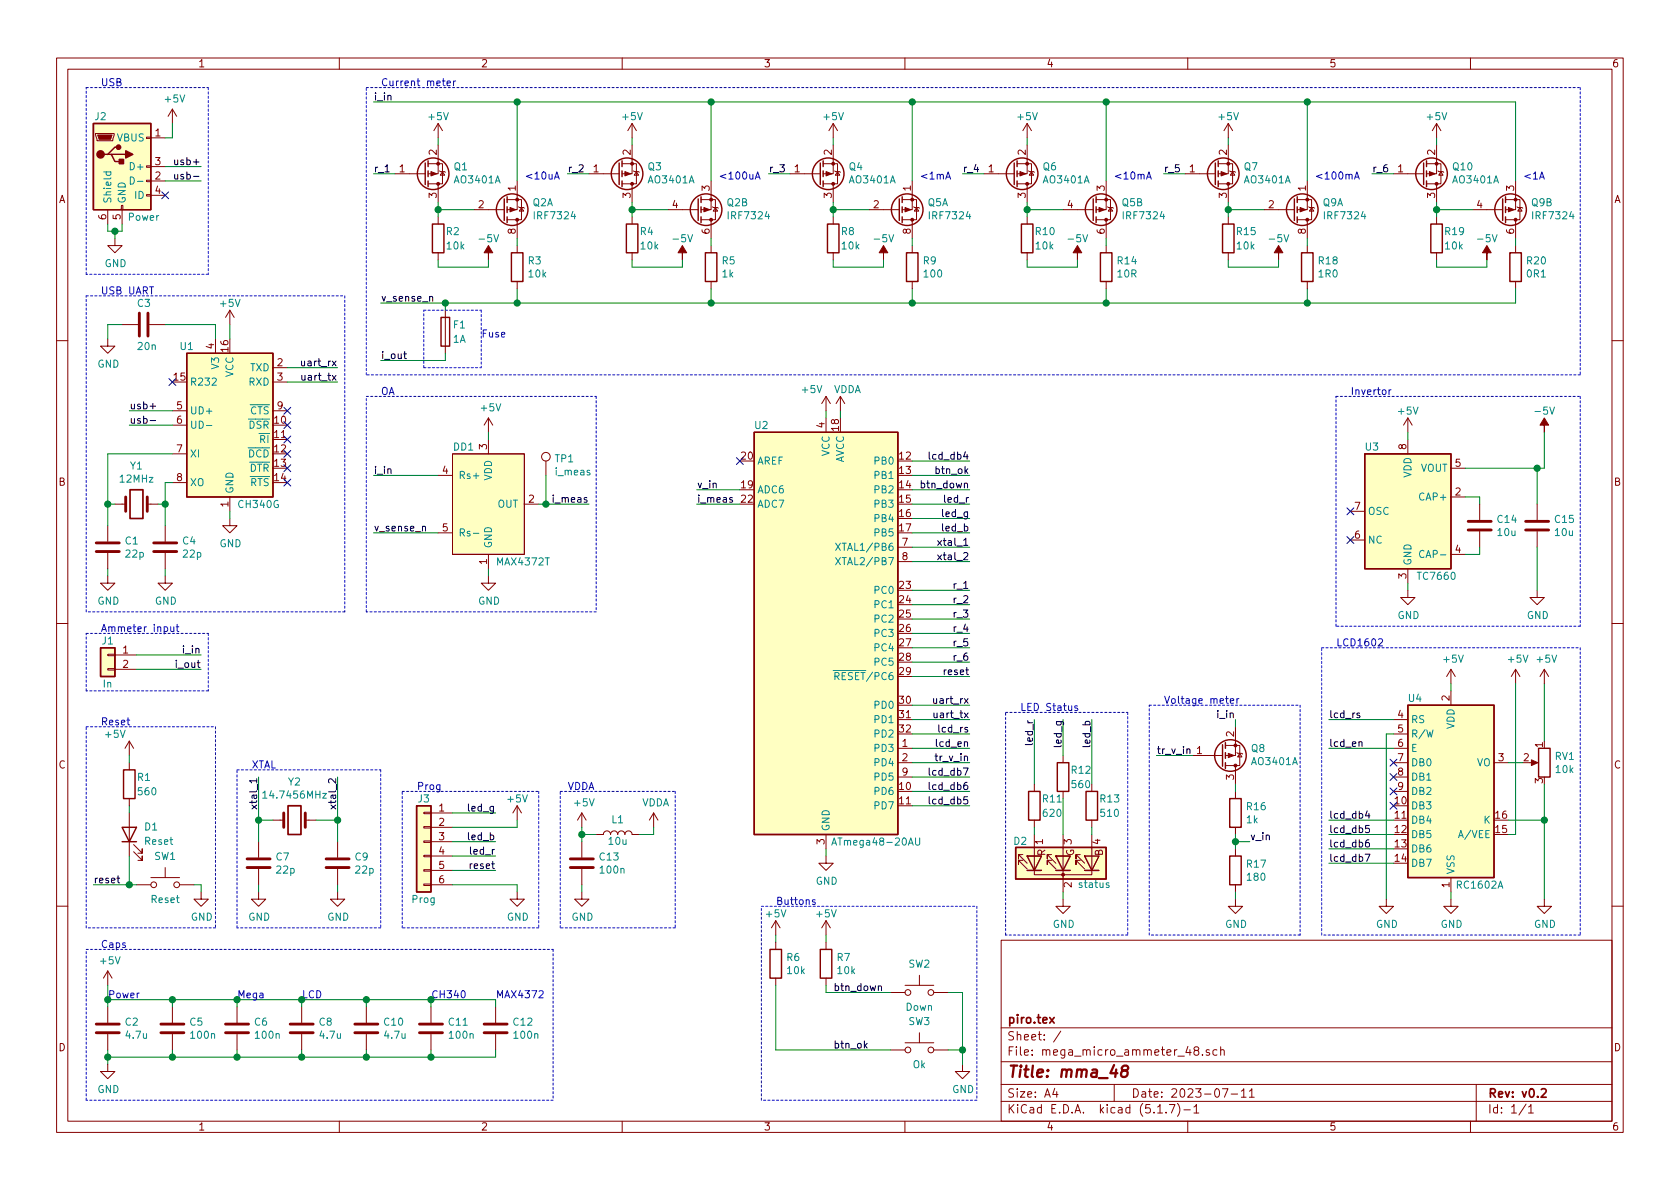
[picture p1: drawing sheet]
<svg xmlns="http://www.w3.org/2000/svg" width="297mm" height="210mm" viewBox="0 0 297 210" stroke-linecap="round" stroke-linejoin="round" font-family="sans-serif">
<g fill="none" stroke="#840000" stroke-width=".18">
<path d="M10 10.3h277v189.9h-277zM12 12.2h273v186.1h-273zM30.5 19.3v2.5M30.5 19.3l-.8 1.3M30.5 19.3l.7 1.3M60 10.3v1.9M110 10.3v1.9M160 10.3v1.9M210 10.3v1.9M260 10.3v1.9M16.9 23.6h3.3v.3l-.3 1h-2.8zM19 37.1v2.5"/>
<path d="M21.5 36.3h.2v.8h-.2zM21.6 37.1v2.5M25.9 34.4h.8v.3h-.8zM25.9 31.9h.8v.2h-.8zM25.9 29.3h.8v.3h-.8zM25.9 24.3h.8v.2h-.8zM26.7 24.4h2.5M26.7 32h2.5M26.7 29.5h2.5M26.7 34.5h2.5M69.8 30.7h5.4M75.7 29h2.5v3.5h-2.5"/>
<path d="M77.5 25.6v5.1h-1.8M77.5 21.8v2.6M77.5 32.5v3.3M77.5 38.3v1.3M77.5 21.8l-.8 1.3M77.5 21.8l.7 1.3M77.7 30.2l.2 .1h.7l.1 .2M78.2 30.3l.4 .7h-.7zM83.8 37.1h5.4M89.7 35.3h2.5v3.6h-2.5M91.4 32v5.1h-1.7M91.4 38.9v3.3"/>
<path d="M91.7 36.6l.1 .1h.8l.1 .1M92.2 36.7l.4 .6h-.8zM104.1 30.7h5.4M110 29h2.5v3.5h-2.5M111.8 25.6v5.1h-1.8M111.8 21.8v2.6M111.8 32.5v3.3M111.8 38.3v1.3M111.8 21.8l-.8 1.3M111.8 21.8l.7 1.3M112 30.2l.1 .1h.8l.1 .2M112.5 30.3l.4 .7h-.8z"/>
<path d="M118.1 37.1h5.3M124 35.3h2.5v3.6h-2.5M125.7 32v5.1h-1.7M125.7 38.9v3.3M126 36.6l.1 .1h.8l.1 .1M126.5 36.7l.4 .6h-.8zM139.7 30.7h5.3M145.5 29h2.6v3.5h-2.6M147.3 25.6v5.1h-1.8M147.3 21.8v2.6M147.3 32.5v3.3M147.3 38.3v1.3"/>
<path d="M147.3 21.8l-.7 1.3M147.3 21.8l.8 1.3M147.6 30.2l.1 .1h.8l.1 .2M148.1 30.3l.4 .7h-.8zM153.7 37.1h5.3M159.5 35.3h2.6v3.6h-2.6M161.3 32v5.1h-1.8M161.3 38.9v3.3M161.5 36.6l.2 .1h.7l.2 .1M162.1 36.7l.3 .6h-.7zM174 30.7h5.3M179.8 29h2.6v3.5h-2.6"/>
<path d="M181.6 25.6v5.1h-1.8M181.6 21.8v2.6M181.6 32.5v3.3M181.6 38.3v1.3M181.6 21.8l-.8 1.3M181.6 21.8l.8 1.3M181.9 30.2l.1 .1h.8l.1 .2M182.4 30.3l.4 .7h-.8zM188 37.1h5.3M193.8 35.3h2.5v3.6h-2.5M195.6 32v5.1h-1.8M195.6 38.9v3.3"/>
<path d="M195.8 36.6l.2 .1h.7l.1 .1M196.3 36.7l.4 .6h-.7zM209.5 30.7h5.4M215.4 29h2.5v3.5h-2.5M217.2 25.6v5.1h-1.8M217.2 21.8v2.6M217.2 32.5v3.3M217.2 38.3v1.3M217.2 21.8l-.8 1.3M217.2 21.8l.7 1.3M217.4 30.2l.2 .1h.7l.1 .2M217.9 30.3l.4 .7h-.7z"/>
<path d="M223.5 37.1h5.4M229.4 35.3h2.5v3.6h-2.5M231.1 32v5.1h-1.7M231.1 38.9v3.3M231.4 36.6l.1 .1h.8l.1 .1M231.9 36.7l.4 .6h-.8zM246.4 30.7h5.3M252.2 29h2.6v3.5h-2.6M254 25.6v5.1h-1.8M254 21.8v2.6M254 32.5v3.3M254 38.3v1.3"/>
<path d="M254 21.8l-.8 1.3M254 21.8l.8 1.3M254.3 30.2l.1 .1h.7l.2 .2M254.8 30.3l.3 .7h-.7zM260.3 37.1h5.4M266.2 35.3h2.5v3.6h-2.5M268 32v5.1h-1.8M268 38.9v3.3M268.2 36.6l.2 .1h.7l.1 .1M268.7 36.7l.4 .6h-.7zM19 59.9v1.3h1.3l-1.3 1.3-1.2-1.3h1.2M20.3 42.2v1.2h1.3l-1.3 1.3-1.3-1.3h1.3"/>
<path d="M21.6 57.4h2.8M26.4 57.4h2.8M38.1 59.9v2.6M40.6 54.9l-.7 1.2M40.6 54.9v2.5M40.6 54.9l.8 1.2M77.5 44.7v1.3M78.7 54.9v7.6M91.4 43.4v1.3M91.4 49.8v1.2M111.8 44.7v1.3M125.7 43.4v1.3"/>
<path d="M125.7 49.8v1.2M147.3 44.7v1.3M161.3 43.4v1.3M161.3 49.8v1.2M181.6 44.7v1.3M195.6 43.4v1.3M195.6 49.8v1.2M217.2 44.7v1.3M231.1 43.4v1.3M231.1 49.8v1.2M254 44.7v1.3M268 43.4v1.3"/>
<path d="M268 49.8v1.2M10 60.2h2M30.5 72.6h2.5M30.5 75.2h2.5M48.3 65h2.5M48.3 67.6h2.5M48.3 72.6h2.5M86.4 73.9v2.5M86.4 77.7v2.6M86.4 73.9l-.8 1.3M86.4 73.9l.7 1.3M146 70.1v2.5"/>
<path d="M146 73.9v2.5M146 70.1l-.7 1.3M146 70.1l.8 1.3M148.6 70.1l-.8 1.3M148.6 70.1v2.5M148.6 70.1l.8 1.3M248.9 73.9v2.5M248.9 77.7v2.6M248.9 73.9l-.7 1.3M248.9 73.9l.8 1.3M285 60.2h2M19 93v2.8"/>
<path d="M19 97.8v2.8M20.3 89.1h1.9M26 89.1h1.9M29.2 93v2.8M29.2 97.8v2.8M30.5 80.3h2.5M30.5 85.3h2.5M40.6 91.7v1.3h1.3l-1.3 1.2-1.2-1.2h1.2M40.6 87.9v2.5M77.5 84.1h2.5M77.5 94.2h2.5M80 80.3h12.7v17.7h-12.7z"/>
<path d="M86.4 98v2.6M92.7 89.1h2.5M96.5 81.5v2.6M158.7 96.8h2.6M158.7 99.3h2.6M238.8 95.5h2.5M238.8 90.4h2.5M256.5 87.9h2.6M256.5 98h2.6M256.5 82.8h2.6M261.6 89.1v2.8M261.6 94v2.8"/>
<path d="M271.8 89.1v2.8M271.8 94v2.8M10 110.3h2M19 118.2h1.3v.3h-1.3zM19 115.7h1.3v.2h-1.3zM19 101.8v1.3h1.3l-1.3 1.3-1.2-1.3h1.2M20.3 115.8h3.8M20.3 118.4h3.8M29.2 101.8v1.3h1.3l-1.3 1.3-1.3-1.3h1.3M86.4 101.8v1.3h1.2l-1.2 1.3-1.3-1.3h1.3M248.9 104.4v1.3h1.3l-1.3 1.2-1.3-1.2h1.3M248.9 100.6v2.5"/>
<path d="M256.5 118.4l-.7 1.2M256.5 118.4v2.5M256.5 118.4l.8 1.2M268 118.4v2.5M268 118.4l-.8 1.2M268 118.4l.7 1.2M271.8 104.4v1.3h1.2l-1.2 1.2-1.3-1.2h1.3M273 118.4l-.7 1.2M273 118.4v2.5M273 118.4l.8 1.2M285 110.3h2M22.9 131.1v2.5"/>
<path d="M22.9 134.9v1.2M22.9 131.1l-.8 1.2M22.9 131.1l.7 1.2M158.7 134.9h2.6M158.7 132.3h2.6M158.7 137.4h2.6M182.9 138.7v1.2M188 133.6v1.3M188 139.9v1.3M210.8 133.6h5.4M216.7 131.8h2.5v3.6h-2.5M218.4 128.5v5.1h-1.7"/>
<path d="M218.4 135.4v3.3M218.4 139.9v1.3M218.7 133.1l.1 .1h.8l.1 .1M219.2 133.2l.4 .7h-.8zM246.4 134.9h2.5M246.4 132.3h2.5M246.4 137.4h2.5M246.4 127.2h2.5M246.4 129.8h2.5M246.4 139.9h2.5M256.5 122.2v2.5M264.2 134.9h2.5"/>
<path d="M270.5 134.9h1M22.9 141.2v1.3M22.9 143.8v7.6M23.6 150.6l1.5 1.5v-.7v.7h-.7M23.6 149.3l1.5 1.6v-.8v.8h-.7M24.1 156.5h2.6M26.7 155.2h5M29.2 153.4v1.8M31.7 156.5h2.6M35.6 157.7v1.3h1.2l-1.2 1.3-1.3-1.3h1.3M45.7 157.7v1.3h1.3l-1.3 1.3-1.3-1.3h1.3M45.7 148.8v2.8"/>
<path d="M45.7 153.7v2.8M48.3 145h1.9M54 145h1.9M59.7 157.7v1.3h1.3l-1.3 1.3-1.3-1.3h1.3M59.7 148.8v2.8M59.7 153.7v2.8M74.9 153.8h1.3v.2h-1.3zM74.9 156.3h1.3v.3h-1.3zM74.9 151.3h1.3v.2h-1.3zM74.9 146.2h1.3v.2h-1.3zM74.9 143.6h1.3v.3h-1.3zM74.9 148.7h1.3v.3h-1.3z"/>
<path d="M76.2 156.5h3.8M76.2 143.8h3.8M76.2 146.3h3.8M76.2 148.8h3.8M76.2 151.4h3.8M76.2 153.9h3.8M91.4 157.7v1.3h1.3l-1.3 1.3-1.2-1.3h1.2M91.4 142.5v2.5M91.4 142.5l-.7 1.3M91.4 142.5l.8 1.3M102.9 157.7v1.3h1.2l-1.2 1.3-1.3-1.3h1.3M102.9 143.8l-.8 1.2"/>
<path d="M102.9 143.8v2.5M102.9 148.8v2.8M102.9 153.7v2.8M102.9 143.8l.7 1.2M105.4 147.6h1.3a.63 .63 0 0 1 .6-.7 .63 .63 0 0 1 .6 .7 .63 .63 0 0 1 .7-.7 .63 .63 0 0 1 .6 .7 .63 .63 0 0 1 .7-.7 .63 .63 0 0 1 .6 .7 .63 .63 0 0 1 .6-.7 .63 .63 0 0 1 .7 .7h1.2M115.6 143.8l-.8 1.2M115.6 143.8v2.5M115.6 143.8l.7 1.2M146 151.4v1.2h1.3l-1.3 1.3-1.2-1.3h1.2M146 147.6v2.5M180.8 152.1h-.7v.8v-.8l1.5 1.6M180.8 151.1h-.7v.8v-.8l1.5 1.5"/>
<path d="M181.6 151.4h2.5zM181.6 151.4h.1M181.6 153.9h2.5M182.9 147.6v7.1h10.1v-1M182.9 145v1.3M185.9 152.1h-.7v.8v-.8l1.5 1.6M185.9 151.1h-.7v.8v-.8l1.5 1.5M186.7 151.4h2.5zM186.7 151.4h.1M186.7 153.9h2.5M188 159v1.3h1.2l-1.2 1.2-1.3-1.2h1.3M188 147.6v10.1"/>
<path d="M191 152.1h-.8v.8v-.8l1.6 1.6M191 151.1h-.8v.8v-.8l1.6 1.5M193 145v1.3M193 147.6v6.3M218.4 159v1.3h1.3l-1.3 1.2-1.2-1.2h1.2M218.4 146.3v1.3M218.4 150.1v1.3M218.4 156.5v1.2M245.1 159v1.3h1.3l-1.3 1.2-1.3-1.2h1.3M256.5 159v1.3h1.3l-1.3 1.2-1.2-1.2h1.2M256.5 155.2v2.5M273 159v1.3h1.3l-1.3 1.2-1.2-1.2h1.2"/>
<path d="M10 160.2h2M19 171.7v2.5M19 178v2.8M19 171.7l-.7 1.3M19 171.7l.8 1.3M30.5 178v2.8M41.9 178v2.8M53.3 178v2.8M64.8 178v2.8M76.2 178v2.8M87.6 178v2.8M137.2 162.8v2.5"/>
<path d="M137.2 166.6v1.3M137.2 173v1.2M137.2 162.8l-.8 1.3M137.2 162.8l.7 1.3M146 162.8v2.5M146 166.6v1.3M146 173v1.2M146 162.8l-.7 1.3M146 162.8l.8 1.3M157.5 175.5h2.5M160 174.2h5.1M162.6 172.5v1.7"/>
<path d="M165.1 175.5h2.5M177 166.3h108v32h-108zM285 160.2h2M19 188.2v1.3h1.3l-1.3 1.2-1.2-1.2h1.2M19 182.9v2.8M30.5 182.9v2.8M41.9 182.9v2.8M53.3 182.9v2.8M60 198.3v1.9M64.8 182.9v2.8M76.2 182.9v2.8M87.6 182.9v2.8"/>
<path d="M110 198.3v1.9M157.5 185.7h2.5M160 198.3v1.9M160 184.4h5.1M162.6 182.6v1.8M165.1 185.7h2.5M170.2 188.2v1.3h1.2l-1.2 1.2-1.3-1.2h1.3M177 194.8h108M177 191.8h108M177 187.8h108M177 181.8h108M186.5 192.5l-.4 1h1"/>
<path d="M186.8 193v1M187.6 182.3l-1.3 2M197 191.8v3M204.7 196.8h.8M206.2 196.7v.1M206.8 195.3h.9l-.6 1.5M208.2 195.1a1.71 1.71 0 0 1 0 2.3M209.3 196.3h1.2M210 198.3v1.9M211.1 195.8l.4-.5v1.5M211.1 196.8h.9M211.4 185.7l-.2-.1-.1-.2 .3-.3h.3l.3 .3-.1 .2-.6 .2a.48 .48 0 0 0-.1 .7l.2 .1 .5-.1a.48 .48 0 0 0-.2-.8"/>
<path d="M212.6 186.5v.1M213.8 185.7l-.3-.1-.2 .2v.2l.5 .2v.3h-.5M215.2 185.7l-.4-.1-.3 .3v.6l.3 .1 .4-.1M215.8 185.7l.2-.1 .4 .1 .1 .9M215.8 185.1v1.5M216.1 192.5h1l-.6 1.5M217.7 193.5h1.1M219.5 193l.4-.5v1.5M219.5 194h.8M220.9 193l.4-.5v1.5M220.9 194h.9M260 198.3v1.9"/>
<path d="M261 191.8v6.5M269.8 195.2l-1.2 2M270.3 195.8l.4-.5v1.5M270.3 196.8h.8"/>
<circle cx="96.5" cy="80.8" r=".76"/>
<circle cx="27.2" cy="156.5" r=".51"/>
<circle cx="31.2" cy="156.5" r=".51"/>
<circle cx="160.5" cy="175.5" r=".51"/>
<circle cx="164.6" cy="175.5" r=".51"/>
<circle cx="160.5" cy="185.7" r=".51"/>
<circle cx="164.6" cy="185.7" r=".51"/>
</g>
<path d="M23 86.6h2.3v5.1h-2.3zM50.9 142.5h2.3v5.1h-2.3zM185.6 179.9l.8 1M186.4 179.9l-.8 1M272.5 192.7l.2-.2h.4l.3 .5-.9 1h.9" fill="none" stroke="#840000" stroke-width=".3"/>
<path d="M198.7 189.3l-.3-.2a.46 .46 0 0 1 .4-.7l.5 .1 .2 .4a.69 .69 0 0 1-.8 .4 .65 .65 0 0 0-.4 1 .65 .65 0 0 0 .9 0 .65 .65 0 0 0 0-.9l-.1-.1" fill="none" stroke="#840000" stroke-width=".41"/>
<g fill="none" stroke="#840000" stroke-width=".51">
<path d="M24.6 55.4v4M26.2 55.4v4M17 97.5h4.1M17 96h4.1M22.2 87.9v2.5M26 87.9v2.5M27.2 97.5h4M27.2 96h4M259.6 93.7h4.1M259.6 92.2h4.1M269.7 93.7h4.1M269.7 92.2h4.1"/>
<path d="M43.7 153.4h4.1M43.7 151.9h4.1M50.2 143.8v2.5M54 143.8v2.5M57.7 153.4h4M57.7 151.9h4M100.8 153.4h4.1M100.8 151.9h4.1M17 182.6h4.1M17 181.1h4.1M28.4 182.6h4.1M28.4 181.1h4.1"/>
<path d="M39.9 182.6h4M39.9 181.1h4M51.3 182.6h4.1M51.3 181.1h4.1M62.7 182.6h4.1M62.7 181.1h4.1M74.2 182.6h4M74.2 181.1h4M85.6 182.6h4.1M85.6 181.1h4.1"/>
</g>
<g fill="none" stroke="#840000" stroke-width=".25">
<path d="M16.5 21.8h10.2v15.3h-10.2zM19 27.3h.7l.6 1.3h1.3M19.7 27.3h2.5M21 26h-.7l-1.3 1.3h-.6M75.2 28.8v3.8M75.7 28.4v1.1M75.7 30.2v1M75.7 32v1M76.5 39.6h2v5.1h-2zM89.2 35.2v3.8M89.7 34.8v1M89.7 36.6v1"/>
<path d="M89.7 38.3v1.1M109.5 28.8v3.8M110 28.4v1.1M110 30.2v1M110 32v1M110.7 39.6h2.1v5.1h-2.1zM123.4 35.2v3.8M124 34.8v1M124 36.6v1M124 38.3v1.1M145 28.8v3.8M145.5 28.4v1.1"/>
<path d="M145.5 30.2v1M145.5 32v1M146.3 39.6h2v5.1h-2zM159 35.2v3.8M159.5 34.8v1M159.5 36.6v1M159.5 38.3v1.1M179.3 28.8v3.8M179.8 28.4v1.1M179.8 30.2v1M179.8 32v1M180.6 39.6h2v5.1h-2z"/>
<path d="M193.3 35.2v3.8M193.8 34.8v1M193.8 36.6v1M193.8 38.3v1.1M214.9 28.8v3.8M215.4 28.4v1.1M215.4 30.2v1M215.4 32v1M216.2 39.6h2v5.1h-2zM228.9 35.2v3.8M229.4 34.8v1M229.4 36.6v1"/>
<path d="M229.4 38.3v1.1M251.7 28.8v3.8M252.2 28.4v1.1M252.2 30.2v1M252.2 32v1M253 39.6h2v5.1h-2zM265.7 35.2v3.8M266.2 34.8v1M266.2 36.6v1M266.2 38.3v1.1M78 56.1h1.5v5.1h-1.5zM90.4 44.7h2.1v5.1h-2.1z"/>
<path d="M124.7 44.7h2v5.1h-2zM160.3 44.7h2v5.1h-2zM194.6 44.7h2v5.1h-2zM230.1 44.7h2.1v5.1h-2.1zM267 44.7h2v5.1h-2zM33 62.5h15.3v25.4h-15.3zM133.3 76.4h25.4v71.2h-25.4zM241.3 80.3h15.2v20.3h-15.2zM17.8 114.5h2.5v5.1h-2.5zM21.8 136.1h2.1v5.1h-2.1zM181.9 139.9h2v5.1h-2zM186.9 134.9h2.1v5h-2.1z"/>
<path d="M192 139.9h2.1v5.1h-2.1zM216.2 131.7v3.8M216.7 131.3v1M216.7 133.1v1M216.7 134.9v1M248.9 124.7h15.3v30.5h-15.3zM272 132.3h2.1v5.1h-2.1zM21.6 146.3h2.5l-1.2 2.5zM21.6 148.8h2.5M73.7 142.5h2.5v15.2h-2.5zM179.6 149.9h16v5.5h-16zM181.6 151.4h2.5l-1.2 2.5z"/>
<path d="M181.6 153.9h2.5M186.7 151.4h2.5l-1.2 2.5zM186.7 153.9h2.5M191.8 151.4h2.5l-1.3 2.5zM191.8 153.9h2.5M217.4 151.4h2.1v5.1h-2.1zM217.4 141.2h2.1v5.1h-2.1zM136.1 167.9h2.1v5.1h-2.1zM145 167.9h2.1v5.1h-2.1z"/>
<circle cx="76.6" cy="30.7" r="2.79"/>
<circle cx="90.6" cy="37.1" r="2.79"/>
<circle cx="110.9" cy="30.7" r="2.79"/>
<circle cx="124.8" cy="37.1" r="2.79"/>
<circle cx="146.4" cy="30.7" r="2.79"/>
<circle cx="160.4" cy="37.1" r="2.79"/>
<circle cx="180.7" cy="30.7" r="2.79"/>
<circle cx="194.7" cy="37.1" r="2.79"/>
<circle cx="216.3" cy="30.7" r="2.79"/>
<circle cx="230.3" cy="37.1" r="2.79"/>
<circle cx="253.1" cy="30.7" r="2.79"/>
<circle cx="267.1" cy="37.1" r="2.79"/>
<circle cx="217.6" cy="133.6" r="2.79"/>
</g>
<g fill="#840000" stroke="#840000" stroke-width=".18">
<path d="M270.8 134.4l1.1 .5-1.1 .5z"/>
<path d="M17.3 23.9h2.5l-.2 .7h-2.1z"/>
<path d="M156.2 43.4l.8 1.3h-.8v1.3v-1.3h-.8z"/>
<path d="M226.1 43.4l.7 1.3h-.7v1.3v-1.3h-.8z"/>
<path d="M160 36.7l1 .4-1 .4z"/>
<path d="M180.3 30.3l1.1 .4-1.1 .4z"/>
<path d="M194.3 36.7l1 .4-1 .4z"/>
<path d="M146 30.3l1.1 .4-1.1 .4z"/>
<path d="M190.5 43.4l.8 1.3h-.8v1.3v-1.3h-.8z"/>
<path d="M90.2 36.7l1 .4-1 .4z"/>
<path d="M110.5 30.3l1 .4-1 .4z"/>
<path d="M124.5 36.7l1 .4-1 .4z"/>
<path d="M120.6 43.4l.8 1.3h-.8v1.3v-1.3h-.7z"/>
<path d="M76.2 30.3l1 .4-1 .4z"/>
<path d="M273 73.9l.8 1.3h-.8v1.2v-1.2h-.7z"/>
<path d="M217.2 133.2l1 .4-1 .4z"/>
<path d="M86.4 43.4l.7 1.3h-.7v1.3v-1.3h-.8z"/>
<path d="M252.7 30.3l1 .4-1 .4z"/>
<path d="M266.7 36.7l1 .4-1 .4z"/>
<path d="M215.9 30.3l1 .4-1 .4z"/>
<path d="M262.9 43.4l.8 1.3h-.8v1.3v-1.3h-.8z"/>
<path d="M229.9 36.7l1 .4-1 .4z"/>
<circle cx="188" cy="154.7" r=".25"/>
<circle cx="161.3" cy="35.3" r=".25"/>
<circle cx="161.3" cy="38.9" r=".25"/>
<circle cx="181.6" cy="29" r=".25"/>
<circle cx="181.6" cy="32.5" r=".25"/>
<circle cx="195.6" cy="35.3" r=".25"/>
<circle cx="195.6" cy="38.9" r=".25"/>
<circle cx="147.3" cy="29" r=".25"/>
<circle cx="147.3" cy="32.5" r=".25"/>
<circle cx="91.4" cy="35.3" r=".25"/>
<circle cx="91.4" cy="38.9" r=".25"/>
<circle cx="111.8" cy="29" r=".25"/>
<circle cx="111.8" cy="32.5" r=".25"/>
<circle cx="125.7" cy="35.3" r=".25"/>
<circle cx="125.7" cy="38.9" r=".25"/>
<circle cx="77.5" cy="29" r=".25"/>
<circle cx="77.5" cy="32.5" r=".25"/>
<circle cx="218.4" cy="131.8" r=".25"/>
<circle cx="218.4" cy="135.4" r=".25"/>
<circle cx="254" cy="29" r=".25"/>
<circle cx="254" cy="32.5" r=".25"/>
<circle cx="268" cy="35.3" r=".25"/>
<circle cx="268" cy="38.9" r=".25"/>
<circle cx="217.2" cy="29" r=".25"/>
<circle cx="217.2" cy="32.5" r=".25"/>
<circle cx="231.1" cy="35.3" r=".25"/>
<circle cx="231.1" cy="38.9" r=".25"/>
</g>
<g fill="#ffffc2" stroke="#ffffc2" stroke-width=".18">
<path d="M80 80.3h12.7v17.7h-12.7z"/>
<path d="M33 62.5h15.3v25.4h-15.3z"/>
<path d="M179.6 149.9h16v5.5h-16z"/>
<path d="M16.5 21.8h10.2v15.3h-10.2z"/>
<path d="M73.7 142.5h2.5v15.2h-2.5z"/>
<path d="M241.3 80.3h15.2v20.3h-15.2z"/>
<path d="M133.3 76.4h25.4v71.2h-25.4z"/>
<path d="M248.9 124.7h15.3v30.5h-15.3z"/>
<path d="M17.8 114.5h2.5v5.1h-2.5z"/>
</g>
<g fill="none" stroke="#008484" stroke-width=".18">
<path d="M18.3 30.4h1.3M18.8 30.4v.4l.2 .2 .6-.1v-.5M23 31.3a.64 .64 0 0 1 .8 .6 .64 .64 0 0 1-.8 .7zM24.3 32.1h1M36.5 75.3h1M83.7 94.3h1M147.8 96.1l.8 1.2M147.8 98.6l.8 1.3M148.6 96.1l-.8 1.2M148.6 98.6l-.8 1.3M251.8 97.5a.6 .6 0 0 0-.9 .4 .6 .6 0 0 0 .6 .7l.3-.1M147.3 118.6h1.3"/>
<path d="M147.6 119.6l.6-.1 .2-.2-.1-.3-.2-.1h-.5v1.3M147.9 119.6l.5 .6M46.5 140.2l.3-.3v1.2M46.5 141.1h.7M57 140.3h.7l-.7 .8h.7M147.1 149.4l.4-1.2 .4 1.2M147.2 149.1h.6M161.9 148.2v1l.2 .2h.4l.1-.2v-1"/>
</g>
<g fill="#840000" stroke="#840000" stroke-width=".25">
<path d="M21.1 28.2h.7v.8h-.7z"/>
<path d="M22.2 26.7l1.3 .6-1.3 .6z"/>
<circle cx="17.8" cy="27.3" r=".63"/>
<circle cx="21" cy="26" r=".38"/>
</g>
<g fill="none" stroke="#0000c2" stroke-width=".18" stroke-dasharray=".4 .4">
<path d="M15.2 15.5h21.6M36.8 15.5v33M64.8 15.5h214.6M279.4 15.5v50.8M15.2 52.3h45.8M15.2 48.5v-33M36.8 48.5h-21.6M61 52.3v55.9M74.9 54.9h10.2M85.1 54.9v10.1M64.8 66.3v-50.8M64.8 70.1h40.6"/>
<path d="M74.9 65v-10.1M74.9 65h10.2M105.4 70.1v38.1M236.2 70.1h43.2M279.4 70.1v40.6M279.4 66.3h-214.6M15.2 108.2v-55.9M15.2 112h21.6M36.8 112v10.2M61 108.2h-45.8M64.8 108.2v-38.1M105.4 108.2h-40.6"/>
<path d="M233.7 114.5h45.7M236.2 110.7v-40.6M279.4 114.5v50.8M279.4 110.7h-43.2M15.2 128.5h22.9M15.2 122.2v-10.2M36.8 122.2h-21.6M38.1 128.5v35.6M41.9 136.1h25.4M67.3 136.1v28M71.1 139.9h24.1M95.2 139.9v24.2"/>
<path d="M99.1 139.9h20.3M119.4 139.9v24.2M177.8 126h21.6M199.4 126v39.3M203.2 124.7h26.7M229.9 124.7v40.6M15.2 167.9h82.6M15.2 164.1v-35.6M38.1 164.1h-22.9M41.9 164.1v-28M67.3 164.1h-25.4M71.1 164.1v-24.2"/>
<path d="M95.2 164.1h-24.1M97.8 167.9v26.7M99.1 164.1v-24.2M119.4 164.1h-20.3M134.6 160.3h38.1M172.7 160.3v34.3M177.8 165.3v-39.3M199.4 165.3h-21.6M203.2 165.3v-40.6M229.9 165.3h-26.7M233.7 165.3v-50.8M279.4 165.3h-45.7"/>
<path d="M15.2 194.6v-26.7M97.8 194.6h-82.6M134.6 194.6v-34.3M172.7 194.6h-38.1"/>
</g>
<g fill="none" stroke="#008400" stroke-width=".18">
<path d="M66 18h202v14M91.4 18v14M125.7 18v14M161.3 18v14M195.6 18v14M231.1 18v14M19 39.6v1.3h2.6v-1.3M29.2 32h6.4M29.2 29.5h6.4M30.5 21.8v2.6h-1.3M66 30.7h3.8M77.5 37.1h6.3"/>
<path d="M77.5 24.4v1.2M77.5 35.8v2.5M100.3 30.7h3.8M111.8 37.1h6.3M111.8 24.4v1.2M111.8 35.8v2.5M135.9 30.7h3.8M147.3 37.1h6.4M147.3 24.4v1.2M147.3 35.8v2.5M170.2 30.7h3.8M181.6 37.1h6.4"/>
<path d="M181.6 24.4v1.2M181.6 35.8v2.5M205.7 30.7h3.8M217.2 37.1h6.3M217.2 24.4v1.2M217.2 35.8v2.5M242.6 30.7h3.8M254 37.1h6.3M254 24.4v1.2M254 35.8v2.5M20.3 40.9v1.3M21.6 57.4h-2.6v2.5"/>
<path d="M29.2 57.4h8.9v2.5M40.6 57.4v2.5M77.5 46v1.2h8.9v-1.2M78.7 53.6v1.3M91.4 42.2v1.2M91.4 51v2.6M111.8 46v1.2h8.8v-1.2M125.7 42.2v1.2M125.7 51v2.6M147.3 46v1.2h8.9v-1.2M161.3 42.2v1.2M161.3 51v2.6"/>
<path d="M181.6 46v1.2h8.9v-1.2M195.6 42.2v1.2M195.6 51v2.6M217.2 46v1.2h8.9v-1.2M231.1 42.2v1.2M231.1 51v2.6M254 46v1.2h8.9v-1.2M268 42.2v1.2M268 51v2.6h-200.7M22.9 75.2h7.6M22.9 72.6h7.6M50.8 65h8.9"/>
<path d="M50.8 67.6h8.9M78.7 62.5v1.2h-11.4M86.4 76.4v1.3M146 72.6v1.3M148.6 72.6v1.3M248.9 76.4v1.3M273 76.4v6.4h-13.9M19 89.1h1.3M27.9 89.1h1.3M30.5 80.3h-11.5v12.7M30.5 85.3h-1.3v7.7M40.6 90.4v1.3"/>
<path d="M66 84.1h11.5M66 94.2h11.5M95.2 89.1h8.9M96.5 84.1v5M123.2 89.1h7.6M123.2 86.6h7.6M161.3 84.1h10.1M161.3 94.2h10.1M161.3 89.1h10.1M161.3 99.3h10.1M161.3 96.8h10.1M161.3 91.7h10.1"/>
<path d="M161.3 86.6h10.1M161.3 81.5h10.1M259.1 87.9h2.5v1.2M261.6 96.8v1.2h-2.5M271.8 82.8v6.3M271.8 96.8v7.6M19 100.6v1.2M24.1 118.4h11.5M24.1 115.8h11.5M29.2 100.6v1.2M86.4 100.6v1.2M161.3 119.6h10.1"/>
<path d="M161.3 117.1h10.1M161.3 114.5h10.1M161.3 112h10.1M161.3 109.5h10.1M161.3 106.9h10.1M161.3 104.4h10.1M248.9 103.1v1.3M22.9 133.6v1.3M45.7 137.4v11.4M59.7 137.4v11.4M161.3 129.8h10.1M161.3 124.7h10.1"/>
<path d="M161.3 127.2h10.1M161.3 139.9h10.1M161.3 137.4h10.1M161.3 134.9h10.1M161.3 132.3h10.1M182.9 127.2v11.5M188 127.2v6.4M193 127.2v11.5M204.5 133.6h6.3M218.4 127.2v1.3M218.4 138.7v1.2M234.9 127.2h11.5"/>
<path d="M234.9 132.3h11.5M246.4 129.8h-1.3v29.2M256.5 120.9v1.3M266.7 134.9h2.5M268 120.9v26.7h-1.3M273 120.9v10.2M273 138.7v20.3M16.5 156.5h7.6M22.9 142.5v1.3M22.9 151.4v5.1M34.3 156.5h1.3v1.2M45.7 156.5v1.2"/>
<path d="M45.7 145h2.6M55.9 145h3.8M59.7 156.5v1.2M80 156.5h11.4v1.2M80 153.9h7.6M80 151.4h7.6M80 148.8h7.6M80 143.8h7.6M91.4 145v1.3h-11.4M102.9 147.6h2.5M102.9 146.3v2.5M102.9 156.5v1.2"/>
<path d="M115.6 146.3v1.3h-2.6M146 150.1v1.3M161.3 142.5h10.1M182.9 146.3v1.3M188 141.2v6.4M188 157.7v1.3M193 146.3v1.3M218.4 148.8h2.6M218.4 147.6v2.5M218.4 157.7v1.3M234.9 145h11.5M234.9 147.6h11.5"/>
<path d="M234.9 152.6h11.5M234.9 150.1h11.5M256.5 157.7v1.3M266.7 145h6.3M19 176.8h68.6v1.2M19 174.2v3.8M30.5 176.8v1.2M41.9 176.8v1.2M53.3 176.8v1.2M64.8 176.8v1.2M76.2 176.8v1.2M137.2 165.3v1.3"/>
<path d="M137.2 174.2v11.5h20.3M146 165.3v1.3M146 174.2v1.3h11.5M167.6 175.5h2.6v12.7M19 185.7v2.5M30.5 185.7v1.2M41.9 185.7v1.2M53.3 185.7v1.2M64.8 185.7v1.2M76.2 185.7v1.2M87.6 185.7v1.2h-68.6M167.6 185.7h2.6"/>
</g>
<g fill="none" stroke="#000" stroke-width=".18">
<path d="M30.9 30.8v.8l.3 .1 .2-.2M30.9 28.3v.8h.3l.2-.1M76 52.5l.1-.1 .4 .1v.8M26.5 74.4h1M26.5 71.8h1M71.4 62.6h.5M71.6 62.1v1.1l.3 .2M74.7 93.2l.2-.1h.3v.8M129.5 88h-.3l-.2 .2 .1 .1 .4 .2v.3h-.5M165.8 95.6l.7 .8M165.8 98.1l.7 .9M166.5 95.6l-.7 .8"/>
<path d="M166.5 98.1l-.7 .9M209.9 132.6l.1-.2 .3 .1 .1 .8M240.3 131.3l.2-.1h.3v.8M240.4 126.1h-.3l-.2 .2 .1 .1 .4 .2v.3h-.5M20.7 155.3h.5M20.9 154.9v1.1l.3 .1M44.6 142.4l.8 .6M45.4 142.4l-.8 .6M58.5 142.4l.9 .6M59.4 142.4l-.9 .6M241.4 151h.8l-.5 1.3M241.7 143.4l-.3 .9h.8"/>
<path d="M242 148.5l-.3 .1a.87 .87 0 0 0 0 1.2l.4-.1v-.6l-.4-.1-.3 .2M242 143.9v.8M242.1 146h-.6l-.1 .6 .2-.1h.4l.1 .6-.2 .1-.5-.1M155.3 174.5l.2-.2 .3 .1 .1 .8M153 184.9l.3 .4M153.3 184.5l-.5 .5"/>
</g>
<g fill="none" stroke="#0000c2" stroke-width=".18">
<path d="M79 14.7l.7-.1-.1-.2-.4-.1-.2 .2 .1 .6h.5M80.2 14.3v.9M80.6 14.3l-.4 .2M98 31.7l.5-1.3 .4 1.3M98.1 31.3h.7M133.5 31.7l.5-1.3 .4 1.3M133.7 31.3h.6M167.2 31.7l.4-1.3 .5 1.3M167.3 31.3h.6M202.7 31.7l.4-1.3 .5 1.3M202.8 31.3h.7M239.5 31.7l.4-1.3 .4 1.3"/>
<path d="M239.6 31.3h.6M272.2 31.7l.4-1.3 .4 1.3M245.6 68.9v.9M245.9 68.9l-.3 .3M30.2 110.8l.1 .8 .3 .1 .1-.1M30.7 110.8v.9M31.1 110.8h.5M31.3 110.4v1.1l.3 .2M243.7 113.1l.5-.2 .2 .2v.2v.2l-.7 .7h.7M190.5 124.9l-.3-.1-.2 .2 .1 .2 .4 .1v.3h-.5M217.5 123.9l.6-.1v-.2l-.4-.1-.2 .2 .1 .6h.5M218.7 123.5v.9"/>
<path d="M219 123.5l-.2 .1-.1 .2M144.1 159.2l-.3-.1-.2 .2 .1 .2 .4 .1v.3h-.5M95.3 175.3l.5-.1 .2 .3v.2l-.8 .7h.8"/>
</g>
<g fill="#008400" stroke="#008400" stroke-width=".25">
<circle cx="96.5" cy="89.1" r=".51"/>
<circle cx="45.7" cy="145" r=".51"/>
<circle cx="102.9" cy="147.6" r=".51"/>
<circle cx="76.2" cy="176.8" r=".51"/>
<circle cx="218.4" cy="148.8" r=".51"/>
<circle cx="59.7" cy="145" r=".51"/>
<circle cx="231.1" cy="18" r=".51"/>
<circle cx="19" cy="89.1" r=".51"/>
<circle cx="29.2" cy="89.1" r=".51"/>
<circle cx="125.7" cy="53.6" r=".51"/>
<circle cx="161.3" cy="53.6" r=".51"/>
<circle cx="195.6" cy="53.6" r=".51"/>
<circle cx="231.1" cy="53.6" r=".51"/>
<circle cx="170.2" cy="185.7" r=".51"/>
<circle cx="91.4" cy="18" r=".51"/>
<circle cx="125.7" cy="18" r=".51"/>
<circle cx="161.3" cy="18" r=".51"/>
<circle cx="195.6" cy="18" r=".51"/>
<circle cx="91.4" cy="53.6" r=".51"/>
<circle cx="41.9" cy="176.8" r=".51"/>
<circle cx="53.3" cy="176.8" r=".51"/>
<circle cx="53.3" cy="186.9" r=".51"/>
<circle cx="77.5" cy="37.1" r=".51"/>
<circle cx="41.9" cy="186.9" r=".51"/>
<circle cx="271.8" cy="82.8" r=".51"/>
<circle cx="254" cy="37.1" r=".51"/>
<circle cx="217.2" cy="37.1" r=".51"/>
<circle cx="181.6" cy="37.1" r=".51"/>
<circle cx="147.3" cy="37.1" r=".51"/>
<circle cx="20.3" cy="40.9" r=".51"/>
<circle cx="19" cy="176.8" r=".51"/>
<circle cx="19" cy="186.9" r=".51"/>
<circle cx="30.5" cy="176.8" r=".51"/>
<circle cx="30.5" cy="186.9" r=".51"/>
<circle cx="64.8" cy="186.9" r=".51"/>
<circle cx="76.2" cy="186.9" r=".51"/>
<circle cx="111.8" cy="37.1" r=".51"/>
<circle cx="64.8" cy="176.8" r=".51"/>
<circle cx="22.9" cy="156.5" r=".51"/>
<circle cx="78.7" cy="53.6" r=".51"/>
<circle cx="273" cy="145" r=".51"/>
</g>
<g fill="none" stroke="#000084" stroke-width=".18">
<path d="M28.6 33.9l1.2 1.2M29.8 33.9l-1.2 1.2M29.9 66.9l1.2 1.3M31.1 66.9l-1.2 1.3M50.2 72l1.2 1.2M50.2 74.6l1.2 1.2M50.2 77.1l1.2 1.2M50.2 79.6l1.2 1.3M51.4 72l-1.2 1.2M51.4 74.6l-1.2 1.2M51.4 77.1l-1.2 1.2M51.4 79.6l-1.2 1.3"/>
<path d="M50.2 82.2l1.2 1.2M50.2 84.7l1.2 1.2M51.4 82.2l-1.2 1.2M51.4 84.7l-1.2 1.2M130.2 80.9l1.2 1.2M131.4 80.9l-1.2 1.2M238.2 94.9l1.2 1.2M238.2 89.8l1.2 1.2M239.4 94.9l-1.2 1.2M239.4 89.8l-1.2 1.2M245.8 139.3l1.2 1.3M245.8 136.8l1.2 1.2"/>
<path d="M245.8 134.3l1.2 1.2M247 139.3l-1.2 1.3M247 136.8l-1.2 1.2M247 134.3l-1.2 1.2M245.8 141.9l1.2 1.2M247 141.9l-1.2 1.2"/>
</g>
<text font-size="2.8" fill="#840000" x="178" y="190.5">Title: mma_48</text>
<g font-size="2.1" fill="#840000">
<text x="178" y="184">Sheet: /</text>
<text x="178" y="181">piro.tex</text>
<text x="178" y="186.7">File: mega_micro_ammeter_48.sch</text>
<text x="178" y="196.9">KiCad E.D.A. kicad (5.1.7)-1</text>
<text x="178" y="194.1">Size: A4</text>
<text x="200" y="194.1">Date: 2023-07-11</text>
<text x="263" y="194.1">Rev: v0.2</text>
<text x="263" y="196.9">Id: 1/1</text>
</g>
<g font-size="1.8" fill="#840000">
<text x="35" y="11.9">1</text>
<text x="85" y="11.9">2</text>
<text x="135" y="11.9">3</text>
<text x="185" y="11.9">4</text>
<text x="235" y="11.9">5</text>
<text x="285" y="11.9">6</text>
<text x="27.5" y="24.1">1</text>
<text x="27.5" y="29.2">3</text>
<text x="77.2" y="27.4" transform="rotate(-90 77.2 27.4)">2</text>
<text x="111.5" y="27.4" transform="rotate(-90 111.5 27.4)">2</text>
<text x="147.1" y="27.4" transform="rotate(-90 147.1 27.4)">2</text>
<text x="181.4" y="27.4" transform="rotate(-90 181.4 27.4)">2</text>
<text x="216.9" y="27.4" transform="rotate(-90 216.9 27.4)">2</text>
<text x="253.7" y="27.4" transform="rotate(-90 253.7 27.4)">2</text>
<text x="10.4" y="35.9">A</text>
<text x="27.5" y="31.7">2</text>
<text x="27.5" y="34.3">4</text>
<text x="70.6" y="30.5">1</text>
<text x="77.2" y="35" transform="rotate(-90 77.2 35)">3</text>
<text x="91.2" y="33.8" transform="rotate(-90 91.2 33.8)">1</text>
<text x="104.9" y="30.5">1</text>
<text x="111.5" y="35" transform="rotate(-90 111.5 35)">3</text>
<text x="125.5" y="33.8" transform="rotate(-90 125.5 33.8)">3</text>
<text x="140.5" y="30.5">1</text>
<text x="147.1" y="35" transform="rotate(-90 147.1 35)">3</text>
<text x="161" y="33.8" transform="rotate(-90 161 33.8)">1</text>
<text x="174.8" y="30.5">1</text>
<text x="181.4" y="35" transform="rotate(-90 181.4 35)">3</text>
<text x="195.3" y="33.8" transform="rotate(-90 195.3 33.8)">3</text>
<text x="210.3" y="30.5">1</text>
<text x="216.9" y="35" transform="rotate(-90 216.9 35)">3</text>
<text x="230.9" y="33.8" transform="rotate(-90 230.9 33.8)">1</text>
<text x="247.2" y="30.5">1</text>
<text x="253.7" y="35" transform="rotate(-90 253.7 35)">3</text>
<text x="267.7" y="33.8" transform="rotate(-90 267.7 33.8)">3</text>
<text x="285.4" y="35.9">A</text>
<text x="18.8" y="38.8" transform="rotate(-90 18.8 38.8)">6</text>
<text x="21.3" y="38.8" transform="rotate(-90 21.3 38.8)">5</text>
<text x="84.6" y="36.8">2</text>
<text x="91.2" y="41.4" transform="rotate(-90 91.2 41.4)">8</text>
<text x="118.9" y="36.8">4</text>
<text x="125.5" y="41.4" transform="rotate(-90 125.5 41.4)">6</text>
<text x="154.5" y="36.8">2</text>
<text x="161" y="41.4" transform="rotate(-90 161 41.4)">8</text>
<text x="188.7" y="36.8">4</text>
<text x="195.3" y="41.4" transform="rotate(-90 195.3 41.4)">6</text>
<text x="224.3" y="36.8">2</text>
<text x="230.9" y="41.4" transform="rotate(-90 230.9 41.4)">8</text>
<text x="261.1" y="36.8">4</text>
<text x="267.7" y="41.4" transform="rotate(-90 267.7 41.4)">6</text>
<text x="37.8" y="61.7" transform="rotate(-90 37.8 61.7)">4</text>
<text x="40.4" y="62.2" transform="rotate(-90 40.4 62.2)">16</text>
<text x="49" y="64.8">2</text>
<text x="30.8" y="67.3">15</text>
<text x="49" y="67.3">3</text>
<text x="31.3" y="72.4">5</text>
<text x="31.3" y="74.9">6</text>
<text x="48.6" y="74.9">10</text>
<text x="48.6" y="77.5">11</text>
<text x="49" y="72.4">9</text>
<text x="145.8" y="75.7" transform="rotate(-90 145.8 75.7)">4</text>
<text x="148.3" y="76.1" transform="rotate(-90 148.3 76.1)">18</text>
<text x="31.3" y="80">7</text>
<text x="48.6" y="80">12</text>
<text x="48.6" y="82.5">13</text>
<text x="78.3" y="83.8">4</text>
<text x="86.1" y="79.5" transform="rotate(-90 86.1 79.5)">3</text>
<text x="131.1" y="81.3">20</text>
<text x="159.1" y="81.3">12</text>
<text x="159.1" y="83.8">13</text>
<text x="248.7" y="79.5" transform="rotate(-90 248.7 79.5)">8</text>
<text x="257.3" y="82.5">5</text>
<text x="10.4" y="85.9">B</text>
<text x="31.3" y="85.1">8</text>
<text x="40.4" y="89.6" transform="rotate(-90 40.4 89.6)">1</text>
<text x="48.6" y="85.1">14</text>
<text x="93.5" y="88.9">2</text>
<text x="131.1" y="86.4">19</text>
<text x="131.1" y="88.9">22</text>
<text x="159.1" y="86.4">14</text>
<text x="159.1" y="88.9">15</text>
<text x="257.3" y="87.6">2</text>
<text x="285.4" y="85.9">B</text>
<text x="78.3" y="94">5</text>
<text x="159.1" y="91.4">16</text>
<text x="159.1" y="94">17</text>
<text x="239.5" y="95.2">6</text>
<text x="239.5" y="90.2">7</text>
<text x="86.1" y="99.8" transform="rotate(-90 86.1 99.8)">1</text>
<text x="159.5" y="96.5">7</text>
<text x="159.5" y="99.1">8</text>
<text x="257.3" y="97.8">4</text>
<text x="159.1" y="104.1">23</text>
<text x="159.1" y="106.7">24</text>
<text x="248.7" y="102.3" transform="rotate(-90 248.7 102.3)">3</text>
<text x="159.1" y="109.2">25</text>
<text x="159.1" y="111.8">26</text>
<text x="21.7" y="115.6">1</text>
<text x="21.7" y="118.1">2</text>
<text x="159.1" y="114.3">27</text>
<text x="159.1" y="116.8">28</text>
<text x="159.1" y="119.4">29</text>
<text x="159.1" y="124.5">30</text>
<text x="256.3" y="123.9" transform="rotate(-90 256.3 123.9)">2</text>
<text x="159.1" y="127">31</text>
<text x="159.1" y="129.5">32</text>
<text x="218.2" y="130.3" transform="rotate(-90 218.2 130.3)">2</text>
<text x="247.2" y="127">4</text>
<text x="247.2" y="129.5">5</text>
<text x="10.4" y="135.9">C</text>
<text x="159.5" y="132.1">1</text>
<text x="159.5" y="134.6">2</text>
<text x="159.5" y="137.2">9</text>
<text x="211.6" y="133.3">1</text>
<text x="218.2" y="137.9" transform="rotate(-90 218.2 137.9)">3</text>
<text x="247.2" y="132.1">6</text>
<text x="247.2" y="134.6">7</text>
<text x="247.2" y="137.2">8</text>
<text x="264.9" y="134.6">3</text>
<text x="269.4" y="134.6">2</text>
<text x="272.8" y="132.2" transform="rotate(-90 272.8 132.2)">1</text>
<text x="285.4" y="135.9">C</text>
<text x="77.6" y="143.5">1</text>
<text x="159.1" y="139.7">10</text>
<text x="159.1" y="142.2">11</text>
<text x="189.6" y="139.4">560</text>
<text x="246.7" y="142.2">10</text>
<text x="247.2" y="139.7">9</text>
<text x="272.8" y="138.5" transform="rotate(-90 272.8 138.5)">3</text>
<text x="77.6" y="146">2</text>
<text x="77.6" y="148.6">3</text>
<text x="145.8" y="149.3" transform="rotate(-90 145.8 149.3)">3</text>
<text x="184.4" y="149.3" transform="rotate(-90 184.4 149.3)">1</text>
<text x="189.5" y="149.3" transform="rotate(-90 189.5 149.3)">3</text>
<text x="194.6" y="149.3" transform="rotate(-90 194.6 149.3)">4</text>
<text x="246.7" y="144.8">11</text>
<text x="246.7" y="147.3">12</text>
<text x="246.7" y="149.9">13</text>
<text x="264.5" y="147.3">15</text>
<text x="264.5" y="144.8">16</text>
<text x="77.6" y="151.1">4</text>
<text x="77.6" y="153.7">5</text>
<text x="184.8" y="151.4" transform="rotate(-90 184.8 151.4)">R</text>
<text x="189.9" y="151.4" transform="rotate(-90 189.9 151.4)">G</text>
<text x="195" y="151.4" transform="rotate(-90 195 151.4)">B</text>
<text x="246.7" y="152.4">14</text>
<text x="77.6" y="156.2">6</text>
<text x="189.5" y="156.9" transform="rotate(-90 189.5 156.9)">2</text>
<text x="256.3" y="156.9" transform="rotate(-90 256.3 156.9)">1</text>
<text x="10.4" y="185.9">D</text>
<text x="285.4" y="185.9">D</text>
<text x="35" y="199.9">1</text>
<text x="85" y="199.9">2</text>
<text x="135" y="199.9">3</text>
<text x="185" y="199.9">4</text>
<text x="235" y="199.9">5</text>
<text x="285" y="199.9">6</text>
</g>
<g font-size="1.8" fill="#0000c2">
<text x="17.8" y="15.2">USB</text>
<text x="67.3" y="15.2">Current meter</text>
<text x="92.7" y="31.7">&lt;10uA</text>
<text x="127" y="31.7">&lt;100uA</text>
<text x="162.6" y="31.7">&lt;1mA</text>
<text x="196.8" y="31.7">&lt;10mA</text>
<text x="232.4" y="31.7">&lt;100mA</text>
<text x="269.2" y="31.7">&lt;1A</text>
<text x="17.8" y="52.1">USB UART</text>
<text x="85.1" y="59.7">Fuse</text>
<text x="67.3" y="69.8">OA</text>
<text x="238.8" y="69.8">Invertor</text>
<text x="17.8" y="111.8">Ammeter input</text>
<text x="236.2" y="114.3">LCD1602</text>
<text x="180.3" y="125.7">LED Status</text>
<text x="205.7" y="124.5">Voltage meter</text>
<text x="17.8" y="128.3">Reset</text>
<text x="44.4" y="135.9">XTAL</text>
<text x="73.7" y="139.7">Prog</text>
<text x="100.3" y="139.7">VDDA</text>
<text x="137.2" y="160">Buttons</text>
<text x="17.8" y="167.6">Caps</text>
<text x="19" y="176.5">Power</text>
<text x="41.9" y="176.5">Mega</text>
<text x="53.3" y="176.5">LCD</text>
<text x="76.2" y="176.5">CH340</text>
<text x="87.6" y="176.5">MAX4372</text>
</g>
<g font-size="1.8">
<text x="66" y="17.8">i_in</text>
<text x="31.4" y="29.2">usb+</text>
<text x="31.8" y="31.7">usb-</text>
<text x="66" y="30.5">r_1</text>
<text x="100.3" y="30.5">r_2</text>
<text x="135.9" y="30.5">r_3</text>
<text x="170.2" y="30.5">r_4</text>
<text x="205.7" y="30.5">r_5</text>
<text x="242.6" y="30.5">r_6</text>
<text x="67.3" y="53.3">v_sense_n</text>
<text x="53.7" y="64.8">uart_rx</text>
<text x="67.3" y="63.5">i_out</text>
<text x="53.8" y="67.3">uart_tx</text>
<text x="22.9" y="74.9">usb-</text>
<text x="22.9" y="72.4">usb+</text>
<text x="66" y="83.8">i_in</text>
<text x="164.8" y="81.3">lcd_db4</text>
<text x="165.7" y="83.8">btn_ok</text>
<text x="98.1" y="88.9">i_meas</text>
<text x="123.2" y="86.4">v_in</text>
<text x="123.2" y="88.9">i_meas</text>
<text x="163.1" y="86.4">btn_down</text>
<text x="167.2" y="88.9">led_r</text>
<text x="66" y="94">v_sense_n</text>
<text x="166.8" y="94">led_b</text>
<text x="166.8" y="91.4">led_g</text>
<text x="166.4" y="96.5">xtal_1</text>
<text x="166.4" y="99.1">xtal_2</text>
<text x="168.8" y="106.7">r_2</text>
<text x="168.8" y="104.1">r_1</text>
<text x="168.8" y="109.2">r_3</text>
<text x="168.8" y="111.8">r_4</text>
<text x="31.3" y="118.1">i_out</text>
<text x="32.5" y="115.6">i_in</text>
<text x="167.2" y="119.4">reset</text>
<text x="168.8" y="114.3">r_5</text>
<text x="168.8" y="116.8">r_6</text>
<text x="165.5" y="124.5">uart_rx</text>
<text x="165.6" y="127">uart_tx</text>
<text x="166.2" y="129.5">lcd_rs</text>
<text x="182.6" y="131.5" transform="rotate(-90 182.6 131.5)">led_r</text>
<text x="187.7" y="131.9" transform="rotate(-90 187.7 131.9)">led_g</text>
<text x="192.8" y="131.9" transform="rotate(-90 192.8 131.9)">led_b</text>
<text x="215.4" y="127">i_in</text>
<text x="234.9" y="127">lcd_rs</text>
<text x="164.8" y="137.2">lcd_db7</text>
<text x="165.7" y="134.6">tr_v_in</text>
<text x="165.8" y="132.1">lcd_en</text>
<text x="204.5" y="133.3">tr_v_in</text>
<text x="234.9" y="132.1">lcd_en</text>
<text x="45.5" y="142.4" transform="rotate(-90 45.5 142.4)">xtal_1</text>
<text x="59.4" y="142.4" transform="rotate(-90 59.4 142.4)">xtal_2</text>
<text x="83" y="143.5">led_g</text>
<text x="164.8" y="139.7">lcd_db6</text>
<text x="164.8" y="142.2">lcd_db5</text>
<text x="83" y="148.6">led_b</text>
<text x="221" y="148.6">v_in</text>
<text x="234.9" y="149.9">lcd_db6</text>
<text x="234.9" y="147.3">lcd_db5</text>
<text x="234.9" y="144.8">lcd_db4</text>
<text x="83.4" y="153.7">reset</text>
<text x="83.4" y="151.1">led_r</text>
<text x="234.9" y="152.4">lcd_db7</text>
<text x="16.5" y="156.2">reset</text>
<text x="147.3" y="175.3">btn_down</text>
<text x="147.3" y="185.4">btn_ok</text>
</g>
<g font-size="1.8" fill="#008484">
<text x="16.8" y="21.3">J2</text>
<text x="29.3" y="18.1">+5V</text>
<text x="75.9" y="21.3">+5V</text>
<text x="110.2" y="21.3">+5V</text>
<text x="145.7" y="21.3">+5V</text>
<text x="180" y="21.3">+5V</text>
<text x="215.6" y="21.3">+5V</text>
<text x="252.4" y="21.3">+5V</text>
<text x="20.8" y="25">VBUS</text>
<text x="23.3" y="30.1">D+</text>
<text x="23.9" y="35.2">ID</text>
<text x="80.3" y="30.1">Q1</text>
<text x="80.4" y="32.4">AO3401A</text>
<text x="114.6" y="30.1">Q3</text>
<text x="114.7" y="32.4">AO3401A</text>
<text x="150.2" y="30.1">Q4</text>
<text x="150.3" y="32.4">AO3401A</text>
<text x="184.5" y="30.1">Q6</text>
<text x="184.6" y="32.4">AO3401A</text>
<text x="220" y="30.1">Q7</text>
<text x="220.1" y="32.4">AO3401A</text>
<text x="256.9" y="30.1">Q10</text>
<text x="257" y="32.4">AO3401A</text>
<text x="19.7" y="36.1" transform="rotate(-90 19.7 36.1)">Shield</text>
<text x="22.2" y="36.1" transform="rotate(-90 22.2 36.1)">GND</text>
<text x="22.8" y="39">Power</text>
<text x="78.9" y="41.6">R2</text>
<text x="94.2" y="36.5">Q2A</text>
<text x="94.7" y="38.8">IRF7324</text>
<text x="113.2" y="41.6">R4</text>
<text x="128.6" y="36.5">Q2B</text>
<text x="129" y="38.8">IRF7324</text>
<text x="148.8" y="41.6">R8</text>
<text x="164" y="36.5">Q5A</text>
<text x="164.5" y="38.8">IRF7324</text>
<text x="183.2" y="41.6">R10</text>
<text x="198.4" y="36.5">Q5B</text>
<text x="198.8" y="38.8">IRF7324</text>
<text x="218.7" y="41.6">R15</text>
<text x="233.9" y="36.5">Q9A</text>
<text x="234.4" y="38.8">IRF7324</text>
<text x="255.5" y="41.6">R19</text>
<text x="270.8" y="36.5">Q9B</text>
<text x="271.2" y="38.8">IRF7324</text>
<text x="18.5" y="47.2">GND</text>
<text x="79.1" y="44.1">10k</text>
<text x="85" y="42.8">-5V</text>
<text x="93.4" y="46.8">R3</text>
<text x="113.4" y="44.1">10k</text>
<text x="119.3" y="42.8">-5V</text>
<text x="127.7" y="46.8">R5</text>
<text x="148.9" y="44.1">10k</text>
<text x="154.8" y="42.8">-5V</text>
<text x="163.3" y="46.8">R9</text>
<text x="183.2" y="44.1">10k</text>
<text x="189.1" y="42.8">-5V</text>
<text x="197.6" y="46.8">R14</text>
<text x="218.8" y="44.1">10k</text>
<text x="224.7" y="42.8">-5V</text>
<text x="233.2" y="46.8">R18</text>
<text x="255.6" y="44.1">10k</text>
<text x="261.5" y="42.8">-5V</text>
<text x="270" y="46.8">R20</text>
<text x="93.5" y="49.1">10k</text>
<text x="127.7" y="49.1">1k</text>
<text x="163.5" y="49.1">100</text>
<text x="197.6" y="49.1">10R</text>
<text x="233.2" y="49.1">1R0</text>
<text x="270" y="49.1">0R1</text>
<text x="24.3" y="54.3">C3</text>
<text x="39" y="54.3">+5V</text>
<text x="80.2" y="58.1">F1</text>
<text x="17.2" y="65">GND</text>
<text x="24.5" y="61.9">20n</text>
<text x="31.9" y="61.9">U1</text>
<text x="38.7" y="65.1" transform="rotate(-90 38.7 65.1)">V3</text>
<text x="44.2" y="65.7">TXD</text>
<text x="80.1" y="60.6">1A</text>
<text x="33.5" y="68.2">R232</text>
<text x="41.3" y="66.7" transform="rotate(-90 41.3 66.7)">VCC</text>
<text x="44" y="68.2">RXD</text>
<text x="141.9" y="69.5">+5V</text>
<text x="147.4" y="69.5">VDDA</text>
<text x="33.5" y="73.3">UD+</text>
<text x="33.5" y="75.8">UD-</text>
<text x="44" y="75.8">DSR</text>
<text x="44.2" y="73.3">CTS</text>
<text x="85.1" y="72.7">+5V</text>
<text x="133.5" y="75.9">U2</text>
<text x="247.3" y="73.3">+5V</text>
<text x="271.7" y="73.3">-5V</text>
<text x="23.1" y="83">Y1</text>
<text x="33.5" y="80.9">XI</text>
<text x="43.9" y="80.9">DCD</text>
<text x="44.1" y="83.4">DTR</text>
<text x="46" y="78.4">RI</text>
<text x="80.2" y="79.7">DD1</text>
<text x="98.2" y="81.8">TP1</text>
<text x="133.9" y="82.2">AREF</text>
<text x="146.7" y="80.7" transform="rotate(-90 146.7 80.7)">VCC</text>
<text x="149.2" y="82" transform="rotate(-90 149.2 82)">AVCC</text>
<text x="154.8" y="82.2">PB0</text>
<text x="241.5" y="79.7">U3</text>
<text x="251.1" y="83.4">VOUT</text>
<text x="21.3" y="85.3">12MHz</text>
<text x="33.5" y="86">XO</text>
<text x="41.3" y="87.4" transform="rotate(-90 41.3 87.4)">GND</text>
<text x="42.3" y="89.8">CH340G</text>
<text x="44.2" y="86">RTS</text>
<text x="81" y="84.7">Rs+</text>
<text x="87" y="85" transform="rotate(-90 87 85)">VDD</text>
<text x="88" y="89.8">OUT</text>
<text x="98.3" y="84.1">i_meas</text>
<text x="133.9" y="87.2">ADC6</text>
<text x="133.9" y="89.8">ADC7</text>
<text x="154.8" y="84.7">PB1</text>
<text x="154.8" y="87.2">PB2</text>
<text x="154.8" y="89.8">PB3</text>
<text x="249.6" y="84.5" transform="rotate(-90 249.6 84.5)">VDD</text>
<text x="251.3" y="88.5">CAP+</text>
<text x="81" y="94.9">Rs-</text>
<text x="154.8" y="92.3">PB4</text>
<text x="154.8" y="94.9">PB5</text>
<text x="241.8" y="91.1">OSC</text>
<text x="264.8" y="92.5">C14</text>
<text x="264.9" y="94.8">10u</text>
<text x="275" y="92.5">C15</text>
<text x="275" y="94.8">10u</text>
<text x="22.2" y="96.3">C1</text>
<text x="22.3" y="98.6">22p</text>
<text x="32.3" y="96.3">C4</text>
<text x="32.5" y="98.6">22p</text>
<text x="38.8" y="96.8">GND</text>
<text x="87" y="97" transform="rotate(-90 87 97)">GND</text>
<text x="88" y="100">MAX4372T</text>
<text x="148.7" y="97.4">XTAL1/PB6</text>
<text x="148.7" y="99.9">XTAL2/PB7</text>
<text x="241.8" y="96.1">NC</text>
<text x="249.6" y="100.1" transform="rotate(-90 249.6 100.1)">GND</text>
<text x="251.7" y="98.7">CAP-</text>
<text x="17.2" y="106.9">GND</text>
<text x="27.4" y="106.9">GND</text>
<text x="84.5" y="106.9">GND</text>
<text x="154.8" y="105">PC0</text>
<text x="154.8" y="107.6">PC1</text>
<text x="250.9" y="102.5">TC7660</text>
<text x="18.1" y="114">J1</text>
<text x="154.8" y="110.1">PC2</text>
<text x="154.8" y="112.6">PC3</text>
<text x="247.1" y="109.5">GND</text>
<text x="270" y="109.5">GND</text>
<text x="154.8" y="115.2">PC4</text>
<text x="154.8" y="117.7">PC5</text>
<text x="255.3" y="117.2">+5V</text>
<text x="266.8" y="117.2">+5V</text>
<text x="271.8" y="117.2">+5V</text>
<text x="18.2" y="121.6">In</text>
<text x="148.4" y="120.3">RESET/PC6</text>
<text x="154.8" y="125.3">PD0</text>
<text x="249.1" y="124.1">U4</text>
<text x="18.7" y="130.5">+5V</text>
<text x="154.8" y="127.9">PD1</text>
<text x="154.8" y="130.4">PD2</text>
<text x="249.4" y="127.9">RS</text>
<text x="249.4" y="130.4">R/W</text>
<text x="257.2" y="129" transform="rotate(-90 257.2 129)">VDD</text>
<text x="154.8" y="133">PD3</text>
<text x="154.8" y="135.5">PD4</text>
<text x="189.5" y="136.8">R12</text>
<text x="221.3" y="133">Q8</text>
<text x="221.4" y="135.3">AO3401A</text>
<text x="249.4" y="133">E</text>
<text x="249.4" y="135.5">DB0</text>
<text x="261.1" y="135.5">VO</text>
<text x="275" y="134.4">RV1</text>
<text x="275.2" y="136.7">10k</text>
<text x="24.3" y="138.1">R1</text>
<text x="24.5" y="140.6">560</text>
<text x="47.1" y="141.2">14.7456MHz</text>
<text x="51" y="138.9">Y2</text>
<text x="74" y="141.9">J3</text>
<text x="89.8" y="141.9">+5V</text>
<text x="101.7" y="142.6">+5V</text>
<text x="113.5" y="142.6">VDDA</text>
<text x="154.8" y="140.6">PD6</text>
<text x="154.8" y="143.1">PD7</text>
<text x="154.8" y="138">PD5</text>
<text x="184.4" y="141.9">R11</text>
<text x="194.6" y="141.9">R13</text>
<text x="220.5" y="143.3">R16</text>
<text x="249.4" y="143.1">DB3</text>
<text x="249.4" y="138">DB1</text>
<text x="249.4" y="140.6">DB2</text>
<text x="25.6" y="146.9">D1</text>
<text x="25.7" y="149.4">Reset</text>
<text x="107.7" y="149.4">10u</text>
<text x="108.2" y="145.6">L1</text>
<text x="146.7" y="147.1" transform="rotate(-90 146.7 147.1)">GND</text>
<text x="147.9" y="149.5">ATmega48-20AU</text>
<text x="179.3" y="149.4">D2</text>
<text x="184.6" y="144.4">620</text>
<text x="194.7" y="144.4">510</text>
<text x="220.4" y="145.6">1k</text>
<text x="249.4" y="145.7">DB4</text>
<text x="249.4" y="148.2">DB5</text>
<text x="258.3" y="148.2">A/VEE</text>
<text x="262.4" y="145.7">K</text>
<text x="27.3" y="152.1">SW1</text>
<text x="48.8" y="152.2">C7</text>
<text x="49" y="154.5">22p</text>
<text x="62.8" y="152.2">C9</text>
<text x="62.9" y="154.5">22p</text>
<text x="106.1" y="152.2">C13</text>
<text x="106.2" y="154.5">100n</text>
<text x="220.5" y="153.4">R17</text>
<text x="220.6" y="155.7">180</text>
<text x="249.4" y="150.7">DB6</text>
<text x="249.4" y="153.3">DB7</text>
<text x="257.2" y="154.7" transform="rotate(-90 257.2 154.7)">VSS</text>
<text x="26.8" y="159.7">Reset</text>
<text x="72.9" y="159.7">Prog</text>
<text x="144.2" y="156.5">GND</text>
<text x="190.9" y="157">status</text>
<text x="257.7" y="157.1">RC1602A</text>
<text x="33.7" y="162.8">GND</text>
<text x="43.9" y="162.8">GND</text>
<text x="57.9" y="162.8">GND</text>
<text x="89.6" y="162.8">GND</text>
<text x="101" y="162.8">GND</text>
<text x="135.6" y="162.2">+5V</text>
<text x="144.4" y="162.2">+5V</text>
<text x="186.1" y="164.1">GND</text>
<text x="216.6" y="164.1">GND</text>
<text x="243.3" y="164.1">GND</text>
<text x="254.7" y="164.1">GND</text>
<text x="271.2" y="164.1">GND</text>
<text x="17.8" y="170.5">+5V</text>
<text x="139.1" y="169.9">R6</text>
<text x="139.3" y="172.3">10k</text>
<text x="148" y="169.9">R7</text>
<text x="148.2" y="172.3">10k</text>
<text x="160.7" y="171.1">SW2</text>
<text x="160.1" y="178.7">Down</text>
<text x="22.2" y="181.4">C2</text>
<text x="22.4" y="183.7">4.7u</text>
<text x="33.6" y="181.4">C5</text>
<text x="33.9" y="183.7">100n</text>
<text x="45" y="181.4">C6</text>
<text x="45.3" y="183.7">100n</text>
<text x="56.5" y="181.4">C8</text>
<text x="56.7" y="183.7">4.7u</text>
<text x="68" y="181.4">C10</text>
<text x="68.1" y="183.7">4.7u</text>
<text x="79.4" y="181.4">C11</text>
<text x="79.6" y="183.7">100n</text>
<text x="90.8" y="181.4">C12</text>
<text x="91" y="183.7">100n</text>
<text x="160.7" y="181.3">SW3</text>
<text x="161.4" y="188.9">Ok</text>
<text x="17.2" y="193.3">GND</text>
<text x="168.4" y="193.3">GND</text>
</g>
</svg>
